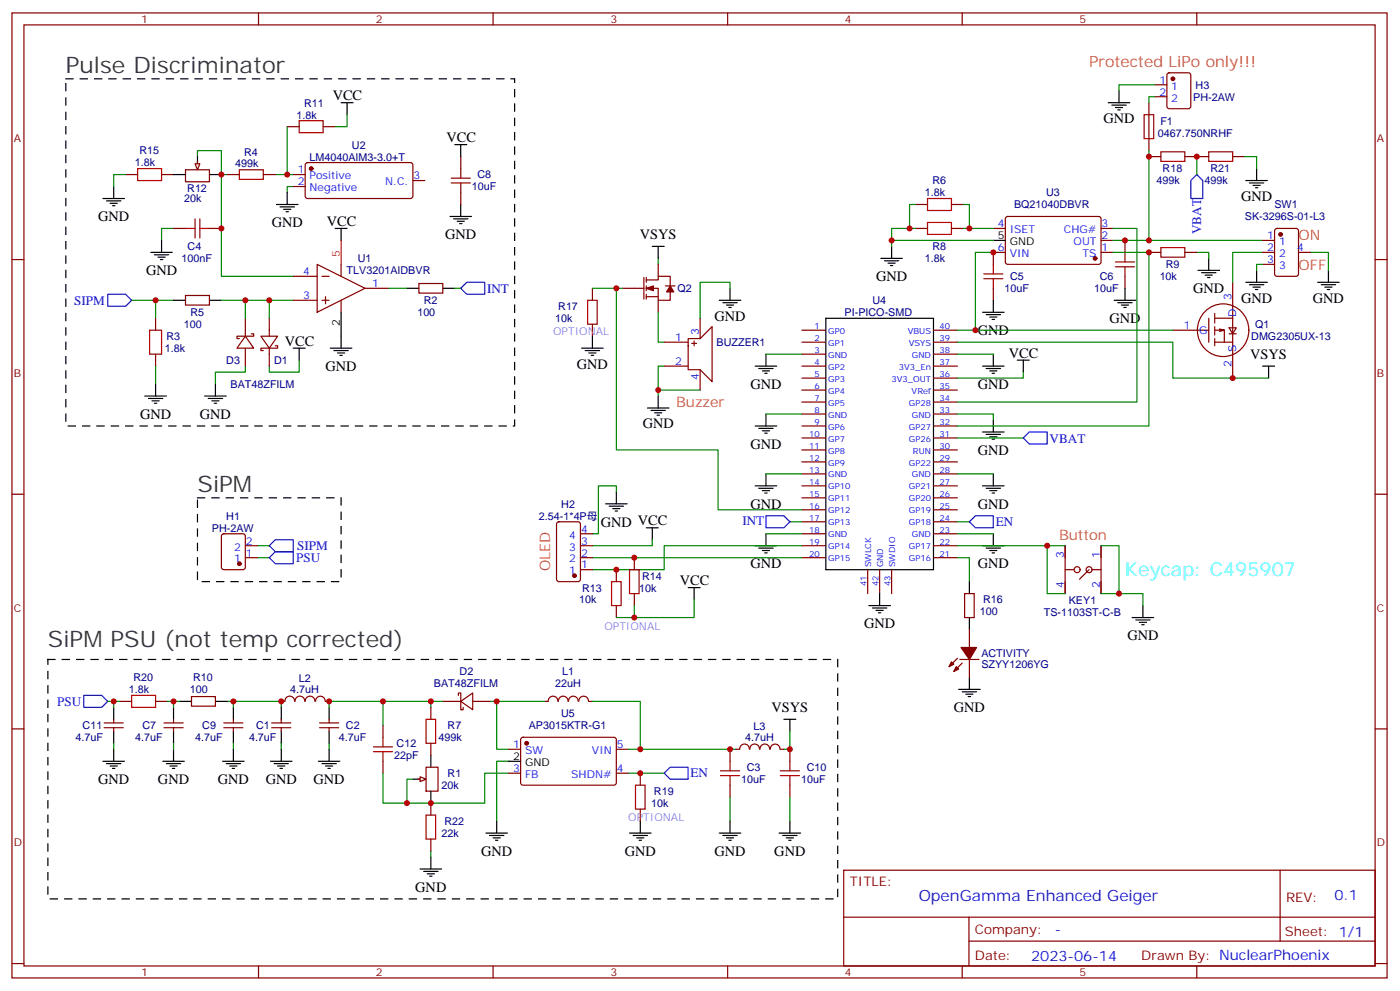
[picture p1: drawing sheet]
<svg xmlns="http://www.w3.org/2000/svg" width="413mm" height="292mm" viewBox="0 0 413 292" stroke-linecap="round" stroke-linejoin="round" font-family="sans-serif">
<g fill="none" stroke="#870000" stroke-width=".35">
<path d="M3.5 3.8h405.4v284.3h-405.4zM7.1 7.3h398.2v277.3h-398.2zM76.2 3.8v3.5M145.3 3.8v3.5M214.5 3.8v3.5M283.6 3.8v3.5M352.8 3.8v3.5M84.7 37.3h3.5M95.2 37.3h3.6M338.7 30.3v14.1M340.4 25h3.6M340.4 28.5h3.6"/>
<path d="M344.2 21.7l.5-.3h5.6l.7 .5v9.4l-.4 .7h-5.9l-.7-.4v-9.4zM37 51.4h3.6M47.6 51.4h3.6M86.4 51.4h3.6M86.4 55h3.6M90.2 48.1l.5-.2 30.6 .1 .4 .6-.1 9.5-.6 .4-30.6-.1-.4-.6v-9.2zM121.7 53.2h3.5M3.5 76.5h3.6M51.2 67.3h3.5M61.7 67.3h3.6M93.5 77.9l14.1 7-14.1 7.1zM100.5 77.9v3.5"/>
<path d="M194 77.9v3.5M269.9 67.3h3.5M269.9 60.3h3.5M280.5 67.3h3.5M280.5 60.3h3.5M292.8 67.3h3.5M296.3 74.4h-3.5v3.5M296.6 64l.4-.2h27.1l.5 .7-.1 13-.7 .4-27-.1-.5-.6v-12.7zM324.6 67.3h3.5M324.6 74.4h3.5M324.6 70.8h3.5M331.6 70.8v3.6"/>
<path d="M338.7 74.4h3.5M349.2 74.4h3.6M405.3 76.5h3.6M54.7 87.1h7v2.8h-7zM86.4 81.4h7.1M86.4 88.5h7.1M94.9 81.4h2.1M94.9 88.5h2.1M96 87.4v2.1M100.5 88.5v3.5M107.6 84.9h7.1M123.5 83.5h7v2.9h-7z"/>
<path d="M174.6 84.9v3.6M174.6 95.5v3.6M183.4 84.9h6.4M189.8 81.8v6.3M190.5 82.5h3.5v-1.1h3.6v2.8M190.5 84.9h3.5v3.6h3.6v-2.5M190.5 87.4h3.5M190.5 81.8v1.4M190.5 84.2v1.5M190.5 86.7v1.4M194 88.5v3.5M196.1 84.2h2.9"/>
<path d="M236.4 97.3h7M275.2 97.3h7M292.8 84.9v3.6M331.6 81.4v3.5M345.7 97.3h7.1M353.1 97.3h3.2M355.6 91.4a7.6 7.6 0 0 1 10.4 .6 7.6 7.6 0 0 1 0 10.5 7.6 7.6 0 0 1-10.4 .7 7.9 7.9 0 0 1 0-11.8zM356.3 93.8v7M358.1 92.4v2.8M358.1 96.2v2.5M358.1 99.8v2.1M358.1 93.8h5.3"/>
<path d="M359.5 96.9l1.4 .4h-2.8M359.5 97.6l1.4-.3v3.5M362.3 96.6h2.1l-1 1.8zM362.3 98.4h2.1M363.4 83.2v28.2M236.4 100.8h7M236.4 104.4h7M236.4 107.9h7M236.4 111.4h7M236.4 114.9h7M236.4 118.5h7M275.2 100.8h7"/>
<path d="M275.2 104.4h7M275.2 107.9h7M275.2 111.4h7M275.2 114.9h7M275.2 118.5h7M358.1 100.8h5.3M236.4 122h7M236.4 125.5h7M236.4 129h7M236.4 132.6h7M236.4 136.1h7M236.4 139.6h7"/>
<path d="M275.2 122h7M275.2 125.5h7M275.2 129h7M275.2 132.6h7M275.2 136.1h7M275.2 139.6h7M3.5 145.6h3.6M65.5 157.5l.5-.2h5.6l.7 .4v9.4l-.4 .7-5.9 .1-.7-.5v-9.4zM164.3 153.9l.4-.2h5.7l.6 .5 .1 16.5-.5 .6-5.9 .1-.6-.5-.1-16.5zM171.1 157.3h3.5M236.4 143.2h7M236.4 146.7h7"/>
<path d="M236.4 150.2h7M236.4 153.7h7M236.4 157.3h7M275.2 143.2h7M275.2 146.7h7M275.2 150.2h7M275.2 153.7h7M275.2 157.3h7M405.3 145.6h3.6M72.3 160.8h3.5M72.3 164.3h3.5M171.1 160.8h3.5"/>
<path d="M171.1 164.3h3.5M171.1 167.9h3.5M181.7 167.9v3.5M181.7 178.4v3.6M187 164.3v3.6M187 174.9v3.5M236.4 160.8h7M236.4 164.3h7M255.8 167.9v7M259.3 167.9v7M262.8 167.9v7M275.2 160.8h7"/>
<path d="M275.2 164.3h7M284.3 174.9h2.9v7.1h-2.9zM3.5 214.8h3.6M30.7 214.4h5.6M30.7 213h5.6M33.5 211.9v1.1M33.5 214.4v1.1M35.3 206.7h3.5M45.9 206.7h3.5M48.3 214.4h5.7M48.3 213h5.7M51.2 211.9v1.1"/>
<path d="M51.2 214.4v1.1M56.4 205.2h7.1v2.9h-7.1zM66 214.4h5.6M66 213h5.6M68.8 211.9v1.1M68.8 214.4v1.1M80.1 214.4h5.6M80.1 213h5.6M82.9 206.7h1.1M82.9 211.9v1.1M82.9 214.4v1.1M84 206.6a1.41 1.41 0 0 1 1.4-1.5 1.41 1.41 0 0 1 1.4 1.5"/>
<path d="M87 206.6a1.41 1.41 0 0 1 1.4-1.5 1.41 1.41 0 0 1 1.4 1.5M90 206.6a1.41 1.41 0 0 1 1.4-1.5 1.41 1.41 0 0 1 1.4 1.5M93 206.6a1.41 1.41 0 0 1 1.4-1.5 1.41 1.41 0 0 1 1.4 1.5M94.2 214.4h5.6M94.2 213h5.6M96 206.7h1M97 211.9v1.1M97 214.4v1.1M112.9 213.7v3.5M130.5 206.7h5.3M135.1 204.9v-.7h.7v4.9h.7v-.7M135.8 206.7l3.5-2.5v4.9z"/>
<path d="M139.3 206.7h5.3M153.7 217.4l.5-.2 27 .1 .5 .6-.1 13-.6 .5-27.1-.1-.4-.7v-12.7zM164.4 206.6a1.41 1.41 0 0 0-1.4-1.5 1.41 1.41 0 0 0-1.4 1.5l-1.1 .1M164.6 206.6a1.41 1.41 0 0 1 1.4-1.5 1.41 1.41 0 0 1 1.4 1.5M167.6 206.6a1.41 1.41 0 0 1 1.4-1.5 1.41 1.41 0 0 1 1.4 1.5M170.6 206.6a1.41 1.41 0 0 1 1.4-1.5 1.41 1.41 0 0 1 1.5 1.5M173.6 206.7h1M405.3 214.8h3.6M112.9 224.3v3.5M123.1 229.6h1.8M125.6 226.1h3.5v7h-3.5zM149.9 220.8h3.6"/>
<path d="M149.9 227.8h3.6M181.7 220.8h3.5M181.7 227.8h3.5M188.7 227.8v3.6M188.7 238.4v3.5M215.2 220.8v3.5M215.2 231.4v3.5M217 220.8h1M218.1 220.7a1.41 1.41 0 0 1 1.4-1.5 1.41 1.41 0 0 1 1.4 1.5M221.1 220.7a1.41 1.41 0 0 1 1.4-1.5 1.41 1.41 0 0 1 1.4 1.5M224 220.7a1.41 1.41 0 0 1 1.4-1.5 1.41 1.41 0 0 1 1.4 1.5M227.1 220.7a1.41 1.41 0 0 1 1.4-1.5 1.41 1.41 0 0 1 1.4 1.5"/>
<path d="M230 220.8h1.1M232.8 220.8v3.5M232.8 231.4v3.5M248.7 256.4h156.6v28.2h-156.6zM377.3 256.4v20.9M248.7 270.2h156.5M285.6 277.3h119.6M285.6 270.2v14.2M3.5 283.9h3.6M76.2 284.6v3.5M145.3 284.6v3.5M214.5 284.6v3.5"/>
<path d="M283.6 284.6v3.5M352.8 284.6v3.5M405.3 283.9h3.6"/>
</g>
<path d="M19.4 23.2h132.3v102.3h-132.3zM58.2 146.7h42.3v24.7h-42.3zM14.1 194.3h232.8v70.6h-232.8z" fill="none" stroke="#000" stroke-width=".35" stroke-dasharray="2.1 2.1"/>
<path d="M31.7 86.7h5.3l1.8 1.8-1.8 1.7h-5.3zM135.8 84.9l1.8-1.7h5.3v3.5h-5.3zM79.4 160.8l1.7-1.8h5.3v3.6h-5.3zM79.4 164.3l1.7-1.7h5.3v3.5h-5.3zM24.7 204.9h5.3l1.7 1.8-1.7 1.7h-5.3zM195.8 227.8l1.8-1.7h5.2v3.5h-5.2z" fill="none" stroke="#00f" stroke-width=".35"/>
<g fill="none" stroke="#008700" stroke-width=".35">
<path d="M84.7 37.3v14.1M340.4 28.5h-1.7v1.8M340.4 25h-10.6v1.7M37 51.4h-3.5v3.6M58.2 46.1v-1.7h7.1v7h1.7M65.3 51.4v30h21.1M81.1 51.4h5.3M86.4 55h-1.7v1.7M51.2 67.3h-3.6v3.5M194 76.1v1.8M292.8 74.4h-5.3v22.9h-5.3M328.1 70.8h44.1"/>
<path d="M352.8 74.4h3.5v1.7M38.8 88.5h7.1v5.3M45.9 88.5h5.3M65.3 88.5h21.1M114.7 84.9h5.2M134.1 84.9h1.7M174.6 84.9h7.1M183.4 84.9h-1.7v47.7h30v17.6h24.7M194 92v8.8h1.8M287.5 97.3h58.2M72.3 107.9v1.7h-8.8v3.6M88.2 106.1v3.5h-8.8v-1.7"/>
<path d="M194 114.9h12.4M195.8 107.9h-1.8v8.8M225.8 104.4h10.6M282.2 104.4h10.6M301.6 109.6v1.8h-19.4M225.8 139.6h10.6M225.8 122h10.6M282.2 122h10.6v1.8M282.2 139.6h10.6M181.7 144.9v-1.7h-5.3v14.1h-1.8M192.3 159v1.8h-17.7M225.8 157.3h10.6"/>
<path d="M232.8 153.7h3.6M282.2 157.3h10.6M282.2 153.7h3.6M75.8 160.8h3.6M75.8 164.3h3.6M174.6 164.3h61.8M236.4 160.8h-40.6v7.1h-21.2M282.2 164.3h3.6v7.1M31.7 206.7h3.6M33.5 219v1.8M49.4 206.7h3.5M51.2 219v1.8"/>
<path d="M67 206.7h15.9v1.7M68.8 219v1.8M82.9 219v1.8M97 219v1.8M112.9 206.7v7M127 206.7h-30v1.7M130.5 206.7h-3.5v1.7M144.6 206.7h1.8M160.5 206.7h-14.1v14.1h3.5M174.6 206.7h14.1v14.1M232.8 215.5v5.3h-1.7M112.9 227.8v8.8h7"/>
<path d="M149.9 224.3h-3.5v17.6M149.9 227.8h-7v8.8h-23v-7h1.8M185.2 220.8h31.8M185.2 227.8h10.6M215.2 234.9v7M232.8 234.9v7M127 250.8v1.7"/>
</g>
<g fill="none" stroke="#000" stroke-width=".35">
<path d="M326.7 30.3h6.3M327.7 31h4.3M328.8 31.7h2.1M329.5 32.4h.7M329.8 26.7v3.6M30.3 58.5h6.4M31.4 59.2h4.2M32.5 59.9h2.1M33.5 55v3.5M84.7 56.7v3.6M33.2 60.6h.7M44.4 74.4h6.4"/>
<path d="M45.5 75.1h4.2M46.6 75.8h2.1M47.3 76.5h.7M47.6 70.8v3.6M81.5 60.3h6.3M82.5 61h4.3M83.6 61.7h2.1M84.3 62.4h.7M132.6 63.8h6.4M133.7 64.5h4.2M134.8 65.2h2.1M135.5 65.9h.7"/>
<path d="M135.8 60.3v3.5M192.3 72.6h3.5M194 72.6v3.5M259.6 76.1h6.4M260.7 76.8h4.2M261.8 77.5h2.1M262.5 78.2h.7M262.8 72.6v3.5M292.8 70.8h3.5M353.1 79.7h6.4M356.3 76.1v3.6M370.4 79.7v3.5"/>
<path d="M391.6 79.7v3.5M51.2 88.5h3.5M61.7 88.5h3.6M100.5 92v10.6M119.9 84.9h3.6M130.5 84.9h3.6M174.6 99.1v3.5M243.4 93.8h31.8v74.1h-31.8zM289.6 92h6.4M290.7 92.7h4.2M291.7 93.4h2.2M292.5 94.1h.7"/>
<path d="M292.8 88.5v3.5M328.4 88.5h6.4M329.5 89.2h4.2M330.6 89.9h2.1M331.3 90.6h.7M331.6 84.9v3.6M354.2 80.4h4.2M355.2 81.1h2.2M356 81.8h.7M367.2 83.2h6.4M368.3 83.9h4.2M369.4 84.6h2.1"/>
<path d="M370.1 85.3h.7M388.4 83.2h6.4M389.5 83.9h4.2M390.5 84.6h2.1M391.2 85.3h.7M42.7 116.7h6.3M43.7 117.4h4.3M44.8 118.1h2.1M45.5 118.8h.7M45.9 113.2v3.5M60.3 116.7h6.4M61.4 117.4h4.2"/>
<path d="M62.4 118.1h2.2M63.1 118.8h.8M63.5 113.2v3.5M97.4 102.6h6.3M98.4 103.3h4.3M99.5 104h2.1M100.2 104.7h.7M171.4 102.6h6.4M172.5 103.3h4.2M173.6 104h2.1M174.3 104.7h.7M194 116.7v3.5"/>
<path d="M222.6 107.9h6.4M223.7 108.6h4.2M224.7 109.3h2.1M225.4 110h.7M225.8 104.4v3.5M289.6 107.9h6.4M290.7 108.6h4.2M291.7 109.3h2.2M292.5 110h.7M292.8 104.4v3.5M299.9 106.1h3.5M301.6 106.1v3.5"/>
<path d="M190.9 120.2h6.3M191.9 120.9h4.2M193 121.6h2.1M193.7 122.3h.7M222.6 125.5h6.4M223.7 126.2h4.2M224.7 126.9h2.1M225.4 127.6h.7M225.8 122v3.5M225.8 139.6v3.6M289.6 127.3h6.4M290.7 128h4.2"/>
<path d="M291.7 128.7h2.2M292.5 129.4h.7M292.8 123.8v3.5M292.8 139.6v3.6M178.5 148.4h6.4M179.6 149.2h4.2M180.6 149.9h2.1M181.3 150.6h.7M181.7 144.9v3.5M190.5 155.5h3.5M192.3 155.5v3.5M222.6 143.2h6.4"/>
<path d="M223.7 143.9h4.2M224.7 144.6h2.1M225.4 145.3h.7M225.8 157.3v3.5M289.6 143.2h6.4M290.7 143.9h4.2M291.7 144.6h2.2M292.5 145.3h.7M292.8 157.3v3.5M202.8 173.1h3.6M204.6 173.1v3.6M222.6 160.8h6.4"/>
<path d="M223.7 161.5h4.2M224.7 162.2h2.1M225.4 162.9h.7M256.1 178.4h6.4M257.2 179.1h4.2M258.2 179.8h2.1M259.3 174.9v3.5M285.8 171.4v3.5M289.6 160.8h6.4M290.7 161.5h4.2M291.7 162.2h2.2M292.5 162.9h.7"/>
<path d="M336.9 178.4v3.6M258.9 180.6h.7M285.8 182v3.5M285.8 199.6v3.5M333.7 182h6.4M334.8 182.7h4.2M335.8 183.4h2.2M336.5 184.1h.8M33.5 208.4v3.5M33.5 215.5v3.5M51.2 208.4v3.5M51.2 215.5v3.5"/>
<path d="M52.9 206.7h3.5M63.5 206.7h3.5M68.8 208.4v3.5M68.8 215.5v3.5M82.9 208.4v3.5M82.9 215.5v3.5M97 208.4v3.5M97 215.5v3.5M231.1 211.9h3.5M232.8 211.9v3.6M282.6 203.1h6.3M283.6 203.8h4.3"/>
<path d="M284.7 204.5h2.1M285.4 205.2h.7M30.3 224.3h6.4M31.4 225h4.2M32.5 225.7h2.1M33.2 226.4h.7M33.5 220.8v3.5M48 224.3h6.3M49 225h4.3M50.1 225.7h2.1M50.8 226.4h.7M51.2 220.8v3.5"/>
<path d="M65.6 224.3h6.4M66.7 225h4.2M67.7 225.7h2.1M68.4 226.4h.7M68.8 220.8v3.5M79.7 224.3h6.4M80.8 225h4.2M81.8 225.7h2.2M82.5 226.4h.8M82.9 220.8v3.5M93.8 224.3h6.4M94.9 225h4.2"/>
<path d="M96 225.7h2.1M96.7 226.4h.7M97 220.8v3.5M121.7 229.6h3.5M127 222.5v3.6M127 233.1v3.5M149.9 224.3h3.6M123.8 256h6.4M124.9 256.8h4.2M125.9 257.5h2.2M126.6 258.2h.8M127 252.5v3.5"/>
<path d="M143.2 245.5h6.4M144.3 246.2h4.2M145.3 246.9h2.2M146 247.6h.8M146.4 241.9v3.6M185.6 245.5h6.3M186.6 246.2h4.3M187.7 246.9h2.1M188.4 247.6h.7M188.7 241.9v3.6M212 245.5h6.4M213.1 246.2h4.2"/>
<path d="M214.1 246.9h2.2M214.8 247.6h.7M215.2 241.9v3.6M229.7 245.5h6.3M230.7 246.2h4.2M231.8 246.9h2.1M232.5 247.6h.7M232.8 241.9v3.6"/>
</g>
<g fill="none" stroke="#a10000" stroke-width=".35">
<path d="M88.2 35.6h7v3.5h-7zM337.3 33.8h2.8v7.1h-2.8zM40.6 49.7h7v3.5h-7zM273.4 58.5h7.1v3.5h-7.1zM54.7 67.3h2.8M57.5 64.5v5.6M58.9 64.5v5.6M58.9 67.3h2.8M273.4 65.5h7.1v3.6h-7.1zM292.8 77.9v2.8M328.8 78.6h5.6M328.8 77.2h5.6"/>
<path d="M331.6 74.4v2.8M331.6 78.6v2.8M342.2 73h7v2.8h-7zM173.2 88.5h2.8v7h-2.8zM290 82.1h5.6M290 80.7h5.6M292.8 82.1v2.8M180.3 171.4h2.8v7h-2.8zM185.6 167.9h2.8v7h-2.8zM38.8 204.9h7.1v3.5h-7.1zM112.9 217.2v2.9M110.1 221.5h5.6"/>
<path d="M110.1 220.1h5.6M112.9 221.5v2.8M187.3 231.4h2.8v7h-2.8zM212.4 228.5h5.6M212.4 227.1h5.6M215.2 224.3v2.8M215.2 228.5v2.9M230 228.5h5.7M230 227.1h5.7M232.8 224.3v2.8M232.8 228.5v2.9"/>
</g>
<path d="M100.5 70.8v7.1" fill="none" stroke="#f00" stroke-width=".35"/>
<g fill="#870000" stroke="#870000" stroke-width=".35">
<path d="M190.5 84.9l2.1-.7v1.5z"/>
<path d="M197.6 84.2l1 1.8h-2.1z"/>
<circle cx="91.7" cy="49.7" r=".53"/>
<circle cx="322.8" cy="76.1" r=".53"/>
<circle cx="70.6" cy="166.1" r=".53"/>
<circle cx="345.7" cy="23.2" r=".53"/>
<circle cx="169.3" cy="169.6" r=".53"/>
<circle cx="155.2" cy="219" r=".53"/>
</g>
<path d="M123.8 228.9l1.8 .7-1.8 .7z" fill="#f0f0f0" stroke="#870000" stroke-width=".35"/>
<path d="M70.6 50h7v2.8h-7zM125.6 211.9h2.8v7.1h-2.8z" fill="none" stroke="#a10000" stroke-width=".35"/>
<path d="M54.7 50h7v3.6h-7zM58.2 47.6v1.7M67 51.4h3.6M77.6 51.4h3.5M127 208.4v3.5M127 219v3.5" fill="none" stroke="#870000" stroke-width=".35"/>
<path d="M33.5 206.7v1.7M51.2 206.7v1.7M68.8 206.7v1.7" fill="none" stroke="#008700" stroke-width=".35"/>
<path d="M51.2 51.4h3.5M58.2 46.1v3.6M61.7 51.4h3.6" fill="none" stroke="#000" stroke-width=".35"/>
<path d="M57.5 48.3h1.4l-.7 1.7z" fill="#f0f0f0" stroke="#870000" stroke-width=".35"/>
<g fill="none" stroke="#870000" stroke-width=".35">
<path d="M135.8 46.1v3.6M135.8 56.7v3.6M338.7 46.1h3.5M349.2 46.1h7.1M363.4 46.1h3.5M372.2 70.8h3.5M372.2 74.4h3.5M372.2 77.9h3.5M375.9 67.5l.5-.2h5.7l.6 .4 .1 13-.5 .7h-5.9l-.6-.4-.1-13zM382.8 74.4h3.5M45.9 93.8v3.5M72.3 99.1l2.5 3.5h-5z"/>
<path d="M72.3 93.8v5.3M74.1 98.4h.7v.7h-5v.7h.8M76.9 99.1h4.9l-2.4 3.5zM79.4 93.8v5.3M202.8 99.8h3.6l3.5-3.6v16.3l-3.5-3.6h-3.6zM206.4 93.8v6M45.9 104.4v3.5M72.3 102.6v5.3M79.4 102.6v5.3M81.1 101.9h.7v.7h-4.9v.7h.7M195.8 100.8h7M195.8 107.9h7"/>
<path d="M203.9 101.2h1.4M204.6 100.5v1.4M206.4 108.9v6M314 167.9h2.4M314 160.8v14.1M321 167.9l-2.8 2.8M322.1 167.9h2.5M324.6 160.8v14.1M282.2 194l-2.4 2.4M282.9 194.3h5.7M283.6 195.4l-2.4 2.4M285.8 185.5v5.3"/>
<path d="M285.8 194.3v5.3M127 236.6v3.6M127 247.2v3.6"/>
<circle cx="317.5" cy="167.9" r=".88"/>
<circle cx="321" cy="167.9" r=".88"/>
</g>
<g fill="none" stroke="#008700" stroke-width=".35">
<path d="M102.3 33.8v3.5h-3.5M338.7 44.4v26.4M352.8 46.1v5.3M366.9 46.1h3.5v3.6M268.1 67.3h-5.3v3.5M269.9 60.3h-1.8v7h1.8M284 60.3h1.8v7h-1.8M285.8 67.3h7M292.8 70.8h-30v1.8M328.1 74.4h10.6v51.1h-56.5M328.1 67.3h7v51.2h-52.9M372.2 74.4h-8.8v8.8"/>
<path d="M372.2 77.9h-1.8v1.8M386.3 74.4h5.3v5.3M72.3 88.5v5.3M79.4 88.5v5.3M215.2 84.9v-1.7h-8.8v10.6M45.9 107.9v5.3M282.2 100.8h63.5v10.6h28.2M282.2 129h19.4M187 178.4v3.6M204.6 176.7v5.3h-22.9M282.2 160.8h26.5M314 160.8h-5.3v14.1h5.3"/>
<path d="M324.6 160.8h5.2v14.1h-5.2M329.8 174.9h7.1v3.5"/>
</g>
<g fill="#870000" stroke="#870000" stroke-width=".35">
<path d="M281.9 196.4l.7 .7-1.4 .7z"/>
<path d="M280.5 195l.7 .7-1.4 .7z"/>
<path d="M283.3 190.8h4.6l-2.1 3.5z"/>
<circle cx="377.5" cy="69.1" r=".53"/>
</g>
<path d="M133 53.9h5.6M133 52.5h5.6M135.8 49.7v2.8M135.8 53.9v2.8M342.2 44.7h7v2.9h-7zM356.3 44.7h7.1v2.9h-7.1zM44.1 97.3h3.5v7.1h-3.5zM125.6 240.2h2.8v7h-2.8z" fill="none" stroke="#a10000" stroke-width=".35"/>
<g fill="none" stroke="#000" stroke-width=".35">
<path d="M100.5 30.3h3.6M102.3 30.3v3.5M134.1 42.6h3.5M135.8 42.6v3.5M367.2 53.2h6.4M368.3 53.9h4.2M369.4 54.6h2.1M370.1 55.3h.7M370.4 49.7v3.5M98.8 67.3h3.5M100.5 67.3v3.5M212 88.5h6.4"/>
<path d="M213.1 89.2h4.2M214.1 89.9h2.2M214.8 90.6h.7M215.2 84.9v3.6M86.4 102.6h3.6M88.2 102.6v3.5M372.2 107.9h3.5M373.9 107.9v3.5"/>
</g>
<path d="M352.8 51.4l1.7 1.8v5.3h-3.5v-5.3zM303.4 127.3h5.3v3.5h-5.3l-1.8-1.8zM225.8 152h5.3l1.7 1.7-1.7 1.8h-5.3zM287.5 152h5.3v3.5h-5.3l-1.7-1.8z" fill="none" stroke="#00f" stroke-width=".35"/>
<g fill="#c00">
<circle cx="84.7" cy="51.4" r=".88"/>
<circle cx="45.9" cy="88.5" r=".88"/>
<circle cx="292.8" cy="74.4" r=".88"/>
<circle cx="287.5" cy="97.3" r=".88"/>
<circle cx="146.4" cy="206.7" r=".88"/>
<circle cx="331.6" cy="70.8" r=".88"/>
<circle cx="181.7" cy="167.9" r=".88"/>
<circle cx="194" cy="114.9" r=".88"/>
<circle cx="181.7" cy="84.9" r=".88"/>
<circle cx="188.7" cy="227.8" r=".88"/>
<circle cx="232.8" cy="220.8" r=".88"/>
<circle cx="188.7" cy="220.8" r=".88"/>
<circle cx="215.2" cy="220.8" r=".88"/>
<circle cx="127" cy="206.7" r=".88"/>
<circle cx="119.9" cy="236.6" r=".88"/>
<circle cx="112.9" cy="206.7" r=".88"/>
<circle cx="127" cy="236.6" r=".88"/>
<circle cx="82.9" cy="206.7" r=".88"/>
<circle cx="97" cy="206.7" r=".88"/>
<circle cx="33.5" cy="206.7" r=".88"/>
<circle cx="51.2" cy="206.7" r=".88"/>
<circle cx="68.8" cy="206.7" r=".88"/>
<circle cx="65.3" cy="51.4" r=".88"/>
<circle cx="65.3" cy="67.3" r=".88"/>
<circle cx="329.8" cy="174.9" r=".88"/>
<circle cx="338.7" cy="74.4" r=".88"/>
<circle cx="338.7" cy="70.8" r=".88"/>
<circle cx="285.8" cy="67.3" r=".88"/>
<circle cx="268.1" cy="67.3" r=".88"/>
<circle cx="262.8" cy="70.8" r=".88"/>
<circle cx="308.7" cy="160.8" r=".88"/>
<circle cx="363.4" cy="111.4" r=".88"/>
<circle cx="187" cy="182" r=".88"/>
<circle cx="187" cy="164.3" r=".88"/>
<circle cx="352.8" cy="46.1" r=".88"/>
<circle cx="338.7" cy="46.1" r=".88"/>
<circle cx="72.3" cy="88.5" r=".88"/>
<circle cx="79.4" cy="88.5" r=".88"/>
</g>
<g font-size="6.7" fill="#333">
<text x="19.4" y="21.4">Pulse Discriminator</text>
<text x="58.2" y="144.9">SiPM</text>
<text x="14.1" y="190.8">SiPM PSU (not temp corrected)</text>
</g>
<text font-size="5.6" fill="#0ff" x="331.6" y="169.6">Keycap: C495907</text>
<text font-size="4.6" fill="#f60" x="321" y="19.7">Protected LiPo only!!!</text>
<text font-size="4.6" fill="#00f" x="270.8" y="265.4">OpenGamma Enhanced Geiger</text>
<g font-size="4.2">
<text x="98.1" y="29.6">VCC</text>
<text x="131.6" y="41.9">VCC</text>
<text x="325.3" y="36.4">GND</text>
<text x="365.8" y="59.3">GND</text>
<text x="28.9" y="65.2">GND</text>
<text x="80.1" y="67">GND</text>
<text x="96.3" y="66.6">VCC</text>
<text x="131.2" y="70.5">GND</text>
<text x="188.6" y="70.5">VSYS</text>
<text x="43" y="81.1">GND</text>
<text x="258.2" y="82.9">GND</text>
<text x="351.7" y="86.4">GND</text>
<text x="365.8" y="89.3">GND</text>
<text x="387" y="89.3">GND</text>
<text x="210.6" y="94.5">GND</text>
<text x="327" y="95.2">GND</text>
<text x="84" y="101.9">VCC</text>
<text x="288.2" y="98.7">GND</text>
<text x="297.4" y="105.4">VCC</text>
<text x="368.5" y="105.8">VSYS</text>
<text x="96" y="109.3">GND</text>
<text x="170" y="108.6">GND</text>
<text x="221.2" y="114.6">GND</text>
<text x="288.2" y="114.6">GND</text>
<text x="41.3" y="123.4">GND</text>
<text x="58.9" y="123.4">GND</text>
<text x="189.4" y="126.2">GND</text>
<text x="221.2" y="132.2">GND</text>
<text x="288.2" y="134">GND</text>
<text x="221.2" y="149.9">GND</text>
<text x="288.2" y="149.9">GND</text>
<text x="177.1" y="155.2">GND VCC</text>
<text x="221.2" y="167.5">GND</text>
<text x="288.2" y="167.5">GND</text>
<text x="200.4" y="172.4">VCC</text>
<text x="254.7" y="185.1">GND</text>
<text x="332.3" y="188.7">GND</text>
<text x="227.4" y="209.9">VSYS</text>
<text x="281.2" y="209.8">GND</text>
<text x="28.9" y="231">GND</text>
<text x="46.6" y="231">GND</text>
<text x="64.2" y="231">GND</text>
<text x="78.3" y="231">GND</text>
<text x="92.4" y="231">GND</text>
<text x="141.8" y="252.2">GND</text>
<text x="184.1" y="252.2">GND</text>
<text x="210.6" y="252.2">GND</text>
<text x="228.2" y="252.2">GND</text>
<text x="122.4" y="262.7">GND</text>
</g>
<g font-size="4.2" fill="#f60">
<text x="382.8" y="70.8">ON</text>
<text x="382.8" y="79.7">OFF</text>
<text x="199.3" y="120">Buzzer</text>
<text x="312.2" y="159">Button</text>
<text x="162.2" y="168.4" transform="rotate(-90 162.2 168.4)">OLED</text>
</g>
<g font-size="4.2" fill="#00f">
<text x="393.3" y="265.2">0.1</text>
<text x="310.9" y="275.2">-</text>
<text x="304" y="283">2023-06-14</text>
</g>
<g font-size="3.9" fill="#00f">
<text x="354" y="69" transform="rotate(-90 354 69)">VBAT</text>
<text x="21.8" y="89.8">SIPM</text>
<text x="143.6" y="86.5">INT</text>
<text x="309.4" y="130.4">VBAT</text>
<text x="218.8" y="154.8">INT</text>
<text x="293.5" y="155.1">EN</text>
<text x="87.3" y="165.6">PSU</text>
<text x="87.6" y="162">SIPM</text>
<text x="16.9" y="207.9">PSU</text>
<text x="203.6" y="229">EN</text>
</g>
<g font-size="3.9" fill="#800">
<text x="250.5" y="261">TITLE:</text>
<text x="379.1" y="265.7">REV:</text>
<text x="287.4" y="275.2">Company:</text>
<text x="378.7" y="275.8">Sheet: 1/1</text>
<text x="287.4" y="282.9">Date:</text>
<text x="336.4" y="282.9">Drawn By: NuclearPhoenix</text>
</g>
<g font-size="3.2" fill="#800">
<text x="41.6" y="6.8">1</text>
<text x="110.8" y="6.8">2</text>
<text x="179.9" y="6.8">3</text>
<text x="249.1" y="6.8">4</text>
<text x="318.2" y="6.8">5</text>
<text x="4.1" y="41.9">A</text>
<text x="405.9" y="41.9">A</text>
<text x="4.1" y="111.1">B</text>
<text x="405.9" y="111.1">B</text>
<text x="4.1" y="180.2">C</text>
<text x="405.9" y="180.2">C</text>
<text x="4.1" y="249.3">D</text>
<text x="405.9" y="249.3">D</text>
<text x="41.6" y="287.6">1</text>
<text x="110.8" y="287.6">2</text>
<text x="179.9" y="287.6">3</text>
<text x="249.1" y="287.6">4</text>
<text x="318.2" y="287.6">5</text>
</g>
<g font-size="3.2" fill="#00f">
<text x="341.8" y="24.6">1</text>
<text x="341.8" y="28.2">2</text>
<text x="345.3" y="26.4">1</text>
<text x="345.3" y="29.9">2</text>
<text x="87.8" y="51.1">1</text>
<text x="91.3" y="52.8">Positive</text>
<text x="121.9" y="52.8">3</text>
<text x="87.8" y="54.6">2</text>
<text x="91.3" y="56.4">Negative</text>
<text x="113.5" y="54.6">N.C.</text>
<text x="294.1" y="67">4</text>
<text x="297.6" y="68.7">ISET</text>
<text x="313.6" y="68.7">CHG#</text>
<text x="324.7" y="70.5">2</text>
<text x="324.7" y="67">3</text>
<text x="373.5" y="70.5">1</text>
<text x="294.1" y="74">6</text>
<text x="297.6" y="75.8">VIN</text>
<text x="316.5" y="72.2">OUT</text>
<text x="319.1" y="75.8">TS</text>
<text x="324.7" y="74">1</text>
<text x="373.5" y="74">2</text>
<text x="373.5" y="77.5">3</text>
<text x="377" y="72.2">1</text>
<text x="377" y="75.8">2</text>
<text x="382.4" y="74">4</text>
<text x="89.4" y="81.1">4</text>
<text x="377" y="79.3">3</text>
<text x="89.4" y="88.1">3</text>
<text x="109.7" y="84.6">1</text>
<text x="363" y="88.5" transform="rotate(-90 363 88.5)">3</text>
<text x="364.4" y="93.4" transform="rotate(-90 364.4 93.4)">D</text>
<text x="199.1" y="100.5">1</text>
<text x="206" y="98.7" transform="rotate(-90 206 98.7)">3</text>
<text x="349" y="96.9">1</text>
<text x="353.5" y="98.4">G</text>
<text x="199.1" y="107.5">2</text>
<text x="364.4" y="103.6" transform="rotate(-90 364.4 103.6)">S</text>
<text x="206" y="112" transform="rotate(-90 206 112)">4</text>
<text x="363" y="108.1" transform="rotate(-90 363 108.1)">2</text>
<text x="72.5" y="160.4">2</text>
<text x="167.8" y="158.7">4</text>
<text x="171.3" y="160.4">3</text>
<text x="171.3" y="156.9">4</text>
<text x="69" y="165.7">1</text>
<text x="69" y="162.2">2</text>
<text x="72.5" y="164">1</text>
<text x="167.8" y="165.7">2</text>
<text x="167.8" y="162.2">3</text>
<text x="171.3" y="167.5">1</text>
<text x="171.3" y="164">2</text>
<text x="313.6" y="164.3" transform="rotate(-90 313.6 164.3)">3</text>
<text x="324.2" y="164.3" transform="rotate(-90 324.2 164.3)">1</text>
<text x="167.8" y="169.3">1</text>
<text x="313.6" y="173.4" transform="rotate(-90 313.6 173.4)">4</text>
<text x="324.2" y="173.4" transform="rotate(-90 324.2 173.4)">2</text>
<text x="151.3" y="220.4">1</text>
<text x="181.9" y="220.4">5</text>
<text x="151.3" y="227.5">3</text>
<text x="154.8" y="222.2">SW</text>
<text x="174.5" y="222.2">VIN</text>
<text x="181.9" y="227.5">4</text>
<text x="154.8" y="229.2">FB</text>
<text x="168.4" y="229.2">SHDN#</text>
</g>
<g font-size="3.2" fill="#000080">
<text x="351.7" y="29.7">PH-2AW</text>
<text x="352.4" y="26.2">H3</text>
<text x="87.4" y="34.9">1.8k</text>
<text x="89.6" y="31.4">R11</text>
<text x="341.3" y="40.3">0467.750NRHF</text>
<text x="342" y="36.7">F1</text>
<text x="41.1" y="45.5">R15</text>
<text x="72" y="45.8">R4</text>
<text x="91.2" y="47.3">LM4040AIM3-3.0+T</text>
<text x="103.7" y="43.8">U2</text>
<text x="39.8" y="49.1">1.8k</text>
<text x="69.3" y="49.1">499k</text>
<text x="140.8" y="52.6">C8</text>
<text x="342.7" y="50.8">R18</text>
<text x="356.8" y="50.8">R21</text>
<text x="54.3" y="59.6">20k</text>
<text x="55.2" y="56.6">R12</text>
<text x="139.1" y="56.1">10uF</text>
<text x="272.6" y="57.8">1.8k</text>
<text x="274.8" y="54.3">R6</text>
<text x="308.3" y="57.8">U3</text>
<text x="340.9" y="54.3">499k</text>
<text x="355" y="54.3">499k</text>
<text x="298.9" y="61.4">BQ21040DBVR</text>
<text x="367" y="64.9">SK-3296S-01-L3</text>
<text x="375.7" y="61.4">SW1</text>
<text x="53.5" y="77.3">100nF</text>
<text x="55.3" y="73.8">C4</text>
<text x="105.5" y="77.3">U1</text>
<text x="272.6" y="77.2">1.8k</text>
<text x="274.8" y="73.7">R8</text>
<text x="102.2" y="80.8">TLV3201AIDBVR</text>
<text x="297.8" y="82.6">C5</text>
<text x="324.2" y="82.6">C6</text>
<text x="341.8" y="82.6">10k</text>
<text x="343.6" y="79.1">R9</text>
<text x="124.9" y="89.6">R2</text>
<text x="199.7" y="86.1">Q2</text>
<text x="257.2" y="89.6">U4</text>
<text x="296.1" y="86.1">10uF</text>
<text x="322.6" y="86.1">10uF</text>
<text x="56.1" y="93.1">R5</text>
<text x="123" y="93.1">100</text>
<text x="163.7" y="94.9">10k</text>
<text x="164.5" y="91.4">R17</text>
<text x="249" y="93.2">PI-PICO-SMD</text>
<text x="49.1" y="100.2">R3</text>
<text x="54.2" y="96.6">100</text>
<text x="368.8" y="100.2">DMG2305UX-13</text>
<text x="370" y="96.7">Q1</text>
<text x="48.6" y="103.7">1.8k</text>
<text x="66.7" y="107.3">D3</text>
<text x="80.8" y="107.3">D1</text>
<text x="211.2" y="102">BUZZER1</text>
<text x="67.9" y="114.3">BAT48ZFILM</text>
<text x="165.5" y="149.6">H2</text>
<text x="66.7" y="153.2">H1</text>
<text x="158.9" y="153.4">2.54-1*4P母</text>
<text x="62.4" y="156.7">PH-2AW</text>
<text x="189.2" y="170.8">R14</text>
<text x="170.7" y="177.8">10k</text>
<text x="171.6" y="174.3">R13</text>
<text x="188.4" y="174.3">10k</text>
<text x="289.8" y="177.8">R16</text>
<text x="315.1" y="177.8">KEY1</text>
<text x="288.8" y="181.3">100</text>
<text x="307.7" y="181.4">TS-1103ST-C-B</text>
<text x="289.3" y="196.9">SZYY1206YG</text>
<text x="289.3" y="193.7">ACTIVITY</text>
<text x="39.3" y="200.7">R20</text>
<text x="57" y="200.7">R10</text>
<text x="88.1" y="200.8">L2</text>
<text x="127.9" y="202.5">BAT48ZFILM</text>
<text x="135.5" y="199">D2</text>
<text x="163.6" y="202.5">22uH</text>
<text x="165.7" y="199">L1</text>
<text x="38" y="204.2">1.8k</text>
<text x="56" y="204.3">100</text>
<text x="85.6" y="204.3">4.7uH</text>
<text x="24.4" y="214.8">C11</text>
<text x="42" y="214.8">C7</text>
<text x="59.6" y="214.8">C9</text>
<text x="75.5" y="214.8">C1</text>
<text x="102" y="214.9">C2</text>
<text x="131.9" y="214.9">R7</text>
<text x="155.9" y="214.8">AP3015KTR-G1</text>
<text x="165.4" y="211.3">U5</text>
<text x="222.1" y="214.9">L3</text>
<text x="22.2" y="218.4">4.7uF</text>
<text x="39.9" y="218.4">4.7uF</text>
<text x="57.5" y="218.4">4.7uF</text>
<text x="73.4" y="218.4">4.7uF</text>
<text x="99.9" y="218.4">4.7uF</text>
<text x="116.9" y="220.2">C12</text>
<text x="129.3" y="218.4">499k</text>
<text x="219.6" y="218.4">4.7uH</text>
<text x="116.2" y="223.7">22pF</text>
<text x="220.1" y="227.2">C3</text>
<text x="237.8" y="227.2">C10</text>
<text x="130.2" y="232.5">20k</text>
<text x="131.9" y="229">R1</text>
<text x="218.5" y="230.7">10uF</text>
<text x="236.1" y="230.7">10uF</text>
<text x="191.9" y="237.8">10k</text>
<text x="192.8" y="234.3">R19</text>
<text x="131" y="243">R22</text>
<text x="130.2" y="246.6">22k</text>
</g>
<g font-size="3.2">
<text x="294.1" y="70.5">5</text>
<text x="297.6" y="72.2">GND</text>
<text x="100.2" y="96.1" transform="rotate(-90 100.2 96.1)">2</text>
<text x="151.3" y="223.9">2</text>
<text x="154.8" y="225.7">GND</text>
</g>
<text font-size="3.2" fill="#f00" x="100.2" y="75.8" transform="rotate(-90 100.2 75.8)">5</text>
<g font-size="3.2" fill="#f0f">
<text x="163" y="98.8">OPTIONAL</text>
<text x="178.2" y="185.5">OPTIONAL</text>
<text x="185.2" y="241.9">OPTIONAL</text>
</g>
<g font-size="2.5" fill="#00f">
<text x="240.1" y="96.9">1</text>
<text x="240.1" y="100.5">2</text>
<text x="244.1" y="98.4">GP0</text>
<text x="244.1" y="101.9">GP1</text>
<text x="267.6" y="98.4">VBUS</text>
<text x="267.9" y="101.9">VSYS</text>
<text x="276.9" y="100.5">39</text>
<text x="276.9" y="96.9">40</text>
<text x="240.1" y="104">3</text>
<text x="240.1" y="107.5">4</text>
<text x="244.1" y="105.4">GND</text>
<text x="268.8" y="105.4">GND</text>
<text x="276.9" y="107.5">37</text>
<text x="276.9" y="104">38</text>
<text x="240.1" y="111.1">5</text>
<text x="244.1" y="108.9">GP2</text>
<text x="244.1" y="112.5">GP3</text>
<text x="262.8" y="112.5">3V3_OUT</text>
<text x="265" y="108.9">3V3_En</text>
<text x="276.9" y="111.1">36</text>
<text x="240.1" y="114.6">6</text>
<text x="240.1" y="118.1">7</text>
<text x="244.1" y="116">GP4</text>
<text x="244.1" y="119.5">GP5</text>
<text x="267.9" y="119.5">GP28</text>
<text x="268.7" y="116">VRef</text>
<text x="276.9" y="118.1">34</text>
<text x="276.9" y="114.6">35</text>
<text x="240.1" y="121.6">8</text>
<text x="240.1" y="125.2">9</text>
<text x="244.1" y="123">GND</text>
<text x="268.8" y="123">GND</text>
<text x="276.9" y="125.2">32</text>
<text x="276.9" y="121.6">33</text>
<text x="238.5" y="128.7">10</text>
<text x="244.1" y="126.6">GP6</text>
<text x="244.1" y="130.1">GP7</text>
<text x="267.9" y="130.1">GP26</text>
<text x="267.9" y="126.6">GP27</text>
<text x="276.9" y="128.7">31</text>
<text x="238.5" y="132.2">11</text>
<text x="238.5" y="135.7">12</text>
<text x="244.1" y="133.6">GP8</text>
<text x="244.1" y="137.2">GP9</text>
<text x="267.9" y="137.2">GP22</text>
<text x="269.1" y="133.6">RUN</text>
<text x="276.9" y="135.7">29</text>
<text x="276.9" y="132.2">30</text>
<text x="238.5" y="139.3">13</text>
<text x="238.5" y="142.8">14</text>
<text x="244.1" y="140.7">GND</text>
<text x="268.8" y="140.7">GND</text>
<text x="276.9" y="142.8">27</text>
<text x="276.9" y="139.3">28</text>
<text x="238.5" y="146.3">15</text>
<text x="238.5" y="149.9">16</text>
<text x="244.1" y="144.2">GP10</text>
<text x="244.1" y="147.7">GP11</text>
<text x="267.9" y="147.7">GP20</text>
<text x="267.9" y="144.2">GP21</text>
<text x="276.9" y="149.9">25</text>
<text x="276.9" y="146.3">26</text>
<text x="238.5" y="153.4">17</text>
<text x="244.1" y="151.3">GP12</text>
<text x="244.1" y="154.8">GP13</text>
<text x="267.9" y="154.8">GP18</text>
<text x="267.9" y="151.3">GP19</text>
<text x="276.9" y="153.4">24</text>
<text x="238.5" y="156.9">18</text>
<text x="238.5" y="160.4">19</text>
<text x="244.1" y="158.3">GND</text>
<text x="244.1" y="161.9">GP14</text>
<text x="267.9" y="161.9">GP17</text>
<text x="268.8" y="158.3">GND</text>
<text x="276.9" y="160.4">22</text>
<text x="276.9" y="156.9">23</text>
<text x="238.5" y="164">20</text>
<text x="244.1" y="165.4">GP15</text>
<text x="256.8" y="167.1" transform="rotate(-90 256.8 167.1)">SWLCK</text>
<text x="260.3" y="167.1" transform="rotate(-90 260.3 167.1)">GND</text>
<text x="263.9" y="167.1" transform="rotate(-90 263.9 167.1)">SWDIO</text>
<text x="267.9" y="165.4">GP16</text>
<text x="276.9" y="164">21</text>
<text x="255.4" y="172.8" transform="rotate(-90 255.4 172.8)">41</text>
<text x="258.9" y="172.8" transform="rotate(-90 258.9 172.8)">42</text>
<text x="262.5" y="172.8" transform="rotate(-90 262.5 172.8)">43</text>
</g>
</svg>
